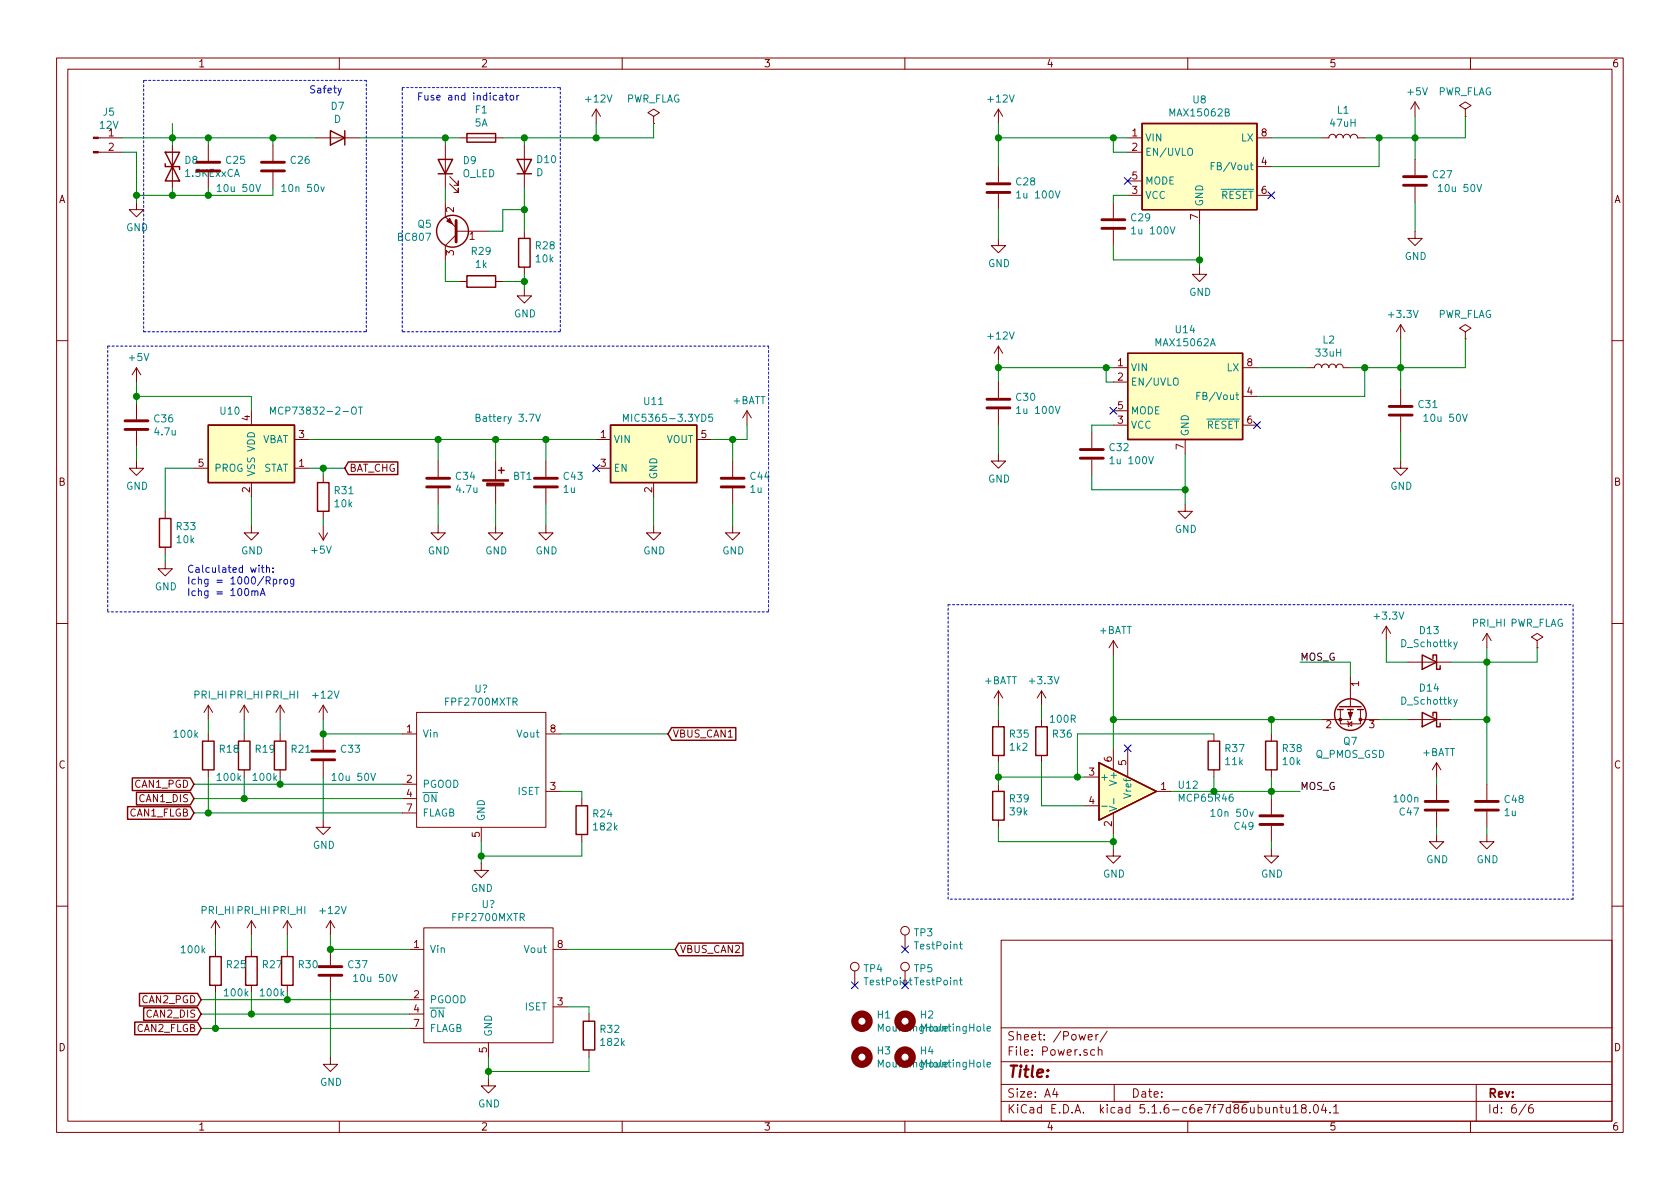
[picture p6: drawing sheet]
<svg xmlns="http://www.w3.org/2000/svg" width="297mm" height="210mm" viewBox="0 0 297 210" stroke-linecap="round" stroke-linejoin="round" font-family="sans-serif">
<g fill="none" stroke="#840000" stroke-width=".18">
<path d="M10 10.3h277v189.9h-277zM12 12.2h273v186.1h-273zM60 10.3v1.9M105.4 19.3l-.8 1.3M105.4 19.3v2.5M105.4 19.3l.8 1.3M110 10.3v1.9M160 10.3v1.9M176.5 19.3v2.5M176.5 19.3l-.7 1.3M176.5 19.3l.8 1.3M210 10.3v1.9"/>
<path d="M250.2 18l-.8 1.3M250.2 18v2.6M250.2 18l.8 1.3M259.1 19.3l1-.6-1-.7-1 .7 1 .6v1.3M260 10.3v1.9M17.4 24.4h4.2M17.4 26.9h4.2M24.1 35.8v1.3h1.3l-1.3 1.2-1.2-1.2h1.2M30.5 25.6v7.7M36.8 25.6v2.8M36.8 30.5v2.8M48.3 25.6v2.8"/>
<path d="M48.3 30.5v2.8M55.9 24.4h7.6M78.7 35.8v2.5l1.9 2M78.7 25.6v7.7M79.5 32.5l1.5 1.5v-.7v.7h-.7M79.5 31.2l1.5 1.6v-.8v.8h-.7M81.3 24.4h7.6M92.7 25.6v7.7M115.6 20.6l1-.7-1-.6-1 .6 1 .7v1.2M115.6 21.8h.1M176.5 29.5v2.8M176.5 34.3v2.8"/>
<path d="M196.8 35.8v2.8M199.4 24.4h2.5M199.4 26.9h2.5M199.4 34.5h2.5M199.4 32h2.5M212.1 37.1v2.5M222.2 24.4h2.6M222.2 34.5h2.6M222.2 29.5h2.6M233.7 24.4h1.2a.63 .63 0 0 1 .7-.7 .63 .63 0 0 1 .6 .7 .63 .63 0 0 1 .7-.7 .63 .63 0 0 1 .6 .7 .63 .63 0 0 1 .6-.7 .63 .63 0 0 1 .7 .7 .63 .63 0 0 1 .6-.7 .63 .63 0 0 1 .6 .7h1.3M250.2 28.2v2.8M250.2 33v2.8"/>
<path d="M259.1 20.6h.1M80.6 41.5l-1.9 1.9v2.6M80.6 40.9h5.8M81.3 49.8h1.2M87.6 49.8h1.3M92.7 51v1.3h1.3l-1.3 1.3-1.3-1.3h1.3M92.7 40.9v1.3M92.7 47.2v1.3M176.5 42.2v1.2h1.3l-1.3 1.3-1.2-1.3h1.2M196.8 40.6v2.8M212.1 47.2v1.3h1.3l-1.3 1.3-1.3-1.3h1.3M247.6 57.4l-.7 1.3"/>
<path d="M247.6 57.4v2.5M247.6 57.4l.8 1.3M250.2 40.9v1.3h1.3l-1.3 1.2-1.3-1.2h1.3M259.1 58.7l1-.7-1-.6-1 .6 1 .7v1.2M259.1 59.9h.1M10 60.2h2M24.1 65v2.6M24.1 71.4v2.8M24.1 76.2v2.8M24.1 65l-.7 1.3M24.1 65l.8 1.3M44.4 72.6v2.6"/>
<path d="M52.1 77.7h2.5M105.4 77.7h2.5M123.2 77.7h2.5M132.1 72.6l-.8 1.3M132.1 72.6v2.6M132.1 72.6l.7 1.3M176.5 61.2v2.5M176.5 67.6v2.8M176.5 72.4v2.8M176.5 61.2l-.7 1.3M176.5 61.2l.8 1.3M193 76.4v2.8"/>
<path d="M196.8 65h2.6M196.8 67.6h2.6M196.8 75.2h2.6M196.8 72.6h2.6M209.5 77.7v2.6M219.7 65h2.5M219.7 75.2h2.5M219.7 70.1h2.5M231.1 65h1.3a.63 .63 0 0 1 .6-.6 .63 .63 0 0 1 .7 .6 .63 .63 0 0 1 .6-.6 .63 .63 0 0 1 .6 .6 .63 .63 0 0 1 .7-.6 .63 .63 0 0 1 .6 .6 .63 .63 0 0 1 .7-.6 .63 .63 0 0 1 .6 .6h1.3M247.6 68.8v2.8M247.6 73.7v2.7M285 60.2h2"/>
<path d="M24.1 81.5v1.3h1.3l-1.3 1.3-1.2-1.3h1.2M29.2 99.3v1.3h1.3l-1.3 1.2-1.3-1.2h1.3M29.2 90.4v1.3M29.2 96.8v1.2M34.3 82.8h2.5M44.4 93v1.2h1.3l-1.3 1.3-1.2-1.3h1.2M44.4 85.3v2.6M52.1 82.8h2.5M56.4 94.2l.7 1.3M57.1 84.1v1.2M57.1 90.4v1.3M57.1 93v2.5"/>
<path d="M57.9 94.2l-.8 1.3M77.5 93v1.2h1.2l-1.2 1.3-1.3-1.3h1.3M77.5 81.5v2.8M77.5 86.4v2.7M87.6 93v1.2h1.3l-1.3 1.3-1.2-1.3h1.2M87.6 81.5v3.3M87.6 85.8v3.3M96.5 93v1.2h1.3l-1.3 1.3-1.3-1.3h1.3M96.5 81.5v2.8M96.5 86.4v2.7M105.4 82.8h2.5M115.6 93v1.2h1.2l-1.2 1.3-1.3-1.3h1.3"/>
<path d="M115.6 85.3v2.6M129.5 93v1.2h1.3l-1.3 1.3-1.2-1.3h1.2M129.5 81.5v2.8M129.5 86.4v2.7M176.5 80.3v1.2h1.3l-1.3 1.3-1.2-1.3h1.2M193 81.3v2.8M209.5 89.1v1.3h1.3l-1.3 1.3-1.2-1.3h1.2M247.6 81.5v1.3h1.3l-1.3 1.3-1.2-1.3h1.2M10 110.3h2M196.8 113.3v2.5M196.8 113.3l-.7 1.2M196.8 113.3l.8 1.2"/>
<path d="M238.8 119.6v5.4M245.1 110.7l-.8 1.3M245.1 110.7v2.6M245.1 110.7l.8 1.3M248.9 117.1h7.6M262.9 112v2.5M262.9 112l-.8 1.3M262.9 112l.8 1.3M271.8 113.3l1-.7-1-.6-1 .6 1 .7v1.2M271.8 114.5h.1M285 110.3h2M36.8 124.7v2.5"/>
<path d="M36.8 129.8v1.3M36.8 136.1v1.3M36.8 124.7l-.7 1.3M36.8 124.7l.8 1.3M43.2 124.7v2.5M43.2 129.8v1.3M43.2 136.1v1.3M43.2 124.7l-.8 1.3M43.2 124.7l.7 1.3M49.5 124.7v2.5M49.5 129.8v1.3M49.5 136.1v1.3"/>
<path d="M49.5 124.7l-.7 1.3M49.5 124.7l.8 1.3M57.1 124.7v2.5M57.1 129.8v2.8M57.1 134.6v2.8M57.1 124.7l-.7 1.3M57.1 124.7l.8 1.3M71.1 129.8h2.6M71.1 138.7h2.6M73.7 126h22.8v20.3h-22.8zM96.5 129.8h2.6M96.5 139.9h2.6"/>
<path d="M176.5 122.2l-.7 1.2M176.5 122.2v2.5M176.5 127.2v1.3M176.5 133.6v1.3M176.5 138.7v1.2M176.5 122.2l.8 1.2M184.1 122.2v2.5M184.1 127.2v1.3M184.1 133.6v1.3M184.1 122.2l-.7 1.2M184.1 122.2l.8 1.2M191.8 137.4h2.5"/>
<path d="M196.8 132.3v3.8M199.4 132.3v5.1M204.5 139.9h2.5M214.6 129.8v1.3M214.6 136.1v1.3M224.8 129.8v1.3M224.8 136.1v1.3M237 125.5v2.5h3.5v-2.5M238.3 127.5l.1 .1v.8l.1 .1M238.4 128l.6-.4v.8zM238.8 125.5v1.7h-5.1M240.5 127.2h3.3"/>
<path d="M248.9 127.2h7.6M254 134.9v2.5M254 138.7v2.8M254 134.9l-.8 1.2M254 134.9l.8 1.2M262.9 138.7v2.8M57.1 145v1.3h1.3l-1.3 1.3-1.2-1.3h1.2M71.1 141.2h2.6M71.1 143.8h2.6M85.1 152.6v1.3h1.3l-1.3 1.3-1.3-1.3h1.3M85.1 146.3v2.5M102.9 141.2v1.3"/>
<path d="M102.9 147.6v1.2M176.5 145v1.3M191.8 142.5h2.5M196.8 150.1v1.3h1.3l-1.3 1.2-1.2-1.2h1.2M196.8 143.8v3.8M224.8 150.1v1.3h1.3l-1.3 1.2-1.3-1.2h1.3M224.8 141.2v2.8M224.8 146v2.8M254 147.6v1.2h1.3l-1.3 1.3-1.3-1.3h1.3M254 143.5v2.8M262.9 147.6v1.2h1.3l-1.3 1.3-1.3-1.3h1.3M262.9 143.5v2.8"/>
<path d="M10 160.2h2M38.1 162.8v2.5M38.1 167.9v1.3M38.1 174.2v1.3M38.1 162.8l-.8 1.3M38.1 162.8l.8 1.3M44.4 162.8v2.5M44.4 167.9v1.3M44.4 174.2v1.3M44.4 162.8l-.7 1.3M44.4 162.8l.8 1.3M50.8 162.8v2.5"/>
<path d="M50.8 167.9v1.3M50.8 174.2v1.3M50.8 162.8l-.8 1.3M50.8 162.8l.8 1.3M58.4 162.8l-.7 1.3M58.4 162.8v2.5M58.4 167.9v2.8M58.4 172.7v2.8M58.4 162.8l.8 1.3M72.4 167.9h2.5M72.4 176.8h2.5M72.4 179.3h2.5"/>
<path d="M74.9 164.1h22.9v20.3h-22.9zM97.8 167.9h2.5M97.8 178h2.5M104.1 179.3v1.3M151.1 171.7v2.5M160 165.3v2.6M160 171.7v2.5M177 166.3h108v32h-108zM285 160.2h2M58.4 186.9v1.3h1.3l-1.3 1.3-1.3-1.3h1.3M60 198.3v1.9M72.4 181.9h2.5"/>
<path d="M86.4 190.7v1.3h1.2l-1.2 1.3-1.3-1.3h1.3M86.4 184.4v2.5M104.1 185.7v1.2M110 198.3v1.9M160 198.3v1.9M177 194.8h108M177 191.8h108M177 187.8h108M177 181.8h108M186.5 192.5l-.4 1h1M186.8 193v1M192.4 183.4l.7-.1v-.3l-.5-.1-.2 .2 .1 .7h.6"/>
<path d="M193.5 185.7l-.4-.1-.3 .3 .1 .6 .2 .1 .4-.1M193.8 182.9v1M194.2 185.7h.1a.37 .37 0 0 1 .5 .1v.8M194.2 182.9l-.4 .2v.1M194.2 185.1v1.5M195.8 182.3l-1.3 2M197 191.8v3M210 198.3v1.9M225.2 196l.2-.2 .3 .1 .1 .9M226.3 195.8h.6M226.5 195.3v1.3l.4 .2M227.4 195.8l.1 .9 .3 .1 .2-.1"/>
<path d="M228 195.8v1M228.7 195.8l.4-.5v1.5M228.7 196.8h.8M230.4 196l-.3-.2v-.3a.48 .48 0 0 1 .8 0l-.1 .4-.7 .2v.4l.3 .3h.3l.2-.3v-.4l-.2-.1M231.6 196.7v.1M232.4 195.4l.2-.1a.8 .8 0 0 1 .5 .8 .8 .8 0 0 1-.5 .7 1 1 0 0 1-.2-1.4zM234 195.2l-.3 1.1h.9M234.4 195.8v1M235.2 196.7v.1M235.8 195.8l.4-.5v1.5M235.8 196.8h.9M260 198.3v1.9"/>
<path d="M261 191.8v6.5M269.8 195.2l-1.2 2M271 195.3a.62 .62 0 0 0-.7 .7v.7l.3 .1 .4-.1 .1-.5-.1-.2-.4-.1-.3 .3"/>
<circle cx="151.1" cy="170.9" r=".76"/>
<circle cx="160" cy="164.6" r=".76"/>
<circle cx="160" cy="170.9" r=".76"/>
</g>
<g fill="none" stroke="#840000" stroke-width=".51">
<path d="M34.8 30.2h4.1M34.8 28.7h4.1M46.2 30.2h4.1M46.2 28.7h4.1M80.6 39v3.8M174.5 34h4.1M174.5 32.5h4.1M194.8 38.9h4.1M248.2 32.8h4M248.2 31.2h4M194.8 40.4h4.1M22.1 75.9h4.1"/>
<path d="M22.1 74.4h4.1M174.5 72.1h4.1M174.5 70.6h4.1M191 79.5h4.1M245.6 73.4h4.1M245.6 71.9h4.1M75.4 86.1h4.1M75.4 84.6h4.1M94.5 86.1h4.1M94.5 84.6h4.1M127.5 86.1h4.1M127.5 84.6h4.1"/>
<path d="M191 81h4.1M55.1 134.4h4.1M55.1 132.8h4.1M222.8 144.3h4M222.8 145.8h4M252 143.3h4M252 141.7h4M260.9 143.3h4M260.9 141.7h4M56.4 172.5h4.1M56.4 170.9h4.1"/>
</g>
<g fill="none" stroke="#008484" stroke-width=".18">
<path d="M38.4 33l.4-.4v1.3M38.4 33.9h.7M45.2 32.6l.4 1.3 .5-1.3M49.8 33l.4-.4v1.3M49.8 33.9h.8M56.7 33l.3 .9 .3-.9M179.8 34.1l.3-.3v1.2M179.8 35h.7M186.6 33.8l.4 1.2 .4-1.2M210.1 26.4a.45 .45 0 0 1 .7 0 .88 .88 0 0 1-.3 1.1l-.3-.1a1.07 1.07 0 0 1-.1-1zM214.1 29.4h.5M214.8 28.7h-.7v1.3"/>
<path d="M254.3 33l.4-.4v1.3M254.3 33.9h.7M261.1 32.6l.4 1.3 .5-1.3M200.1 40.5l.3-.4v1.3M200.1 41.4h.7M206.9 40.1l.4 1.3 .4-1.3M47.8 73.2v-1.2l.5 .9 .4-.9v1.2M63.4 72h.7M63.7 72v1.2M84.2 73.9l.5-.1 .1-.4-.6-.2v1.3h.5l.2-.2v-.2l-.3-.2M94.7 73.2l.4 1.3 .5-1.3M110.2 74.5v-1.3l.5 1 .4-1v1.3"/>
<path d="M126 73.2h-.7v.7l.2-.2 .4 .1 .1 .6-.2 .1-.5-.1M179.8 72.2l.3-.3v1.2M179.8 73.1h.7M186.6 71.9l.4 1.2 .4-1.2M207.5 67a.45 .45 0 0 1 .8 0 .88 .88 0 0 1-.3 1.1h-.4a1.07 1.07 0 0 1-.1-1.1zM211.6 70h.4M212.2 69.4h-.6v1.3M251.8 73.6l.3-.4v1.3M251.8 74.5h.7M258.6 73.2l.4 1.3 .4-1.3M196.3 81.1l.3-.4v1.3M196.3 82h.7"/>
<path d="M203.1 80.7l.4 1.3 .4-1.3M257.7 113.5l-.5 1.2-.2 .1M58.7 137.1l.4-.4v1.3M58.7 138h.7M65.6 136.7l.4 1.3 .4-1.3M257.7 123.7l-.5 1.1-.2 .2M194.8 142.6h1M196.1 142.6l1.3 .4-1.3 .4M196.9 141.2v1M214.1 143.5l.4-.4v1.3M214.1 144.4h.7M221 143.5l.3 .9 .3-.9"/>
<path d="M62.5 172.7l.4-.4v1.3M62.5 173.6h.7M69.4 172.3l.4 1.3 .4-1.3M160.8 173.3h.4M160.9 172.9v1.1l.3 .2M169.6 173.3h.5M169.6 167h.5M169.8 172.9v1.1l.3 .2M169.8 166.5v1.1l.3 .2M174.5 181.9l.6-.1v-.2l-.4-.1-.2 .2 .1 .6h.5M174.5 188.3l.6-.1v-.3h-.4l-.2 .1 .1 .6h.5"/>
</g>
<g fill="none" stroke="#840000" stroke-width=".25">
<path d="M29.2 26.9h2.5l-1.2 2.6zM29.2 29v.5h2.5v.5M30.5 29.5l1.2 2.5h-2.5zM58.4 23.1l2.6 1.3-2.6 1.2zM61 23.1v2.5M77.5 28.2h2.5l-1.3 2.5zM77.5 30.7h2.5M82.5 23.6h5.1v1.5h-5.1zM91.4 28.2h2.6l-1.3 2.5zM91.4 30.7h2.6M201.9 21.8h20.3v15.3h-20.3zM82.5 48.8h5.1v2h-5.1z"/>
<path d="M91.7 42.2h2v5h-2zM36.8 75.2h15.3v10.1h-15.3zM107.9 75.2h15.3v10.1h-15.3zM199.4 62.5h20.3v15.2h-20.3zM28.2 91.7h2v5.1h-2zM56.1 85.3h2.1v5.1h-2.1zM61.6 81.7h8.7v2.2h-8.7l-.6-1.1zM88.1 83.2h1.1M88.6 82.7v1M251.5 115.8l2.5 1.3-2.5 1.3zM253.4 116.5v-.7h.6v2.6h.6v-.7M23.4 137.6h10.3l.6 1.1-.6 1.1h-10.3z"/>
<path d="M35.8 131.1h2v5h-2zM42.2 131.1h2v5h-2zM48.5 131.1h2v5h-2zM118.7 128.7h11.4v2.2h-11.4l-.6-1.1zM175.5 139.9h2v5.1h-2zM175.5 128.5h2v5.1h-2zM183.1 128.5h2.1v5.1h-2.1zM194.3 134.9l10.2 5-10.2 5.1zM213.6 131.1h2v5h-2zM223.8 131.1h2v5h-2zM236.5 125.5h1M236.9 125h3.8"/>
<path d="M238.3 125.5h1M240 125.5h1M251.5 126l2.5 1.2-2.5 1.3zM253.4 126.6v-.6h.6v2.5h.6v-.6M22.6 142.6h11.1l.6 1.2-.6 1.1h-11.1zM24.1 140.1h9.6l.6 1.1-.6 1.1h-9.6zM101.9 142.5h2v5.1h-2zM24.7 175.7h10.2l.7 1.1-.7 1.1h-10.2zM25.4 178.2h9.5l.7 1.1-.7 1.1h-9.5zM37.1 169.2h2v5h-2zM43.4 169.2h2.1v5h-2.1zM49.8 169.2h2v5h-2z"/>
<path d="M120 166.8h11.4v2.2h-11.4l-.6-1.1zM23.8 180.7h11.1l.7 1.2-.7 1.1h-11.1zM103.1 180.6h2.1v5.1h-2.1z"/>
<circle cx="80" cy="40.9" r="2.82"/>
<circle cx="238.8" cy="126.4" r="2.79"/>
</g>
<g fill="#840000" stroke="#840000" stroke-width=".18">
<path d="M238.4 126h.7l-.3 1z"/>
<path d="M79 39.1l.5-.5 .5 1z"/>
<path d="M16.5 26.8h.9v.2h-.9z"/>
<path d="M16.5 24.3h.9v.2h-.9z"/>
<path d="M85.3 84.8h4.6v.3h-4.6z"/>
<path d="M86.1 85.4h3v.5h-3z"/>
<circle cx="237" cy="127.2" r=".25"/>
<circle cx="240.5" cy="127.2" r=".25"/>
</g>
<g fill="#ffffc2" stroke="#ffffc2" stroke-width=".18">
<path d="M201.9 21.8h20.3v15.3h-20.3z"/>
<path d="M199.4 62.5h20.3v15.2h-20.3z"/>
<path d="M36.8 75.2h15.3v10.1h-15.3z"/>
<path d="M194.3 134.9l10.2 5-10.2 5.1z"/>
<path d="M107.9 75.2h15.3v10.1h-15.3z"/>
</g>
<g fill="none" stroke="#840000" stroke-width="1.3">
<circle cx="152.4" cy="186.9" r="1.27"/>
<circle cx="152.4" cy="180.6" r="1.27"/>
<circle cx="160" cy="186.9" r="1.27"/>
<circle cx="160" cy="180.6" r="1.27"/>
</g>
<g fill="none" stroke="#0000c2" stroke-width=".18" stroke-dasharray=".4 .4">
<path d="M25.4 14.2v44.5M64.8 14.2h-39.4M71.1 15.5h28M99.1 15.5v43.2M25.4 58.7h39.4M64.8 58.7v-44.5M71.1 58.7v-43.2M99.1 58.7h-28M19 61.2v47M19 61.2h116.9M135.9 61.2v47M135.9 108.2h-116.9"/>
<path d="M167.6 106.9h110.5M278.1 106.9v52.1M167.6 159v-52.1M278.1 159h-110.5"/>
</g>
<g fill="none" stroke="#008400" stroke-width=".18">
<path d="M21.6 26.9h2.5v8.9M21.6 24.4h34.3M30.5 21.8v3.8M30.5 33.3v1.2M36.8 24.4v1.2M36.8 33.3v1.2M48.3 33.3v1.2h-24.2M48.3 24.4v1.2M63.5 24.4h17.8M78.7 24.4v1.2M78.7 33.3v2.5M92.7 24.4v1.2"/>
<path d="M92.7 33.3v7.6M92.7 37.1h-3.8v3.8h-2.5M105.4 21.8v2.6M115.6 21.8v2.6h-26.7M176.5 24.4h22.9M176.5 21.8v7.7M176.5 37.1v5.1M196.8 24.4v2.5h2.6M199.4 34.5h-2.6v1.3M212.1 39.6v7.6M224.8 24.4h8.9M243.8 24.4v5.1h-19"/>
<path d="M250.2 20.6v7.6M250.2 35.8v5.1M259.1 20.6v3.8h-17.8M78.7 46v3.8h2.6M88.9 49.8h3.8M92.7 48.5v2.5M196.8 43.4v2.6h15.3M247.6 59.9v8.9M259.1 59.9v5.1h-20.3M24.1 70.1h20.3v2.5M24.1 67.6v3.8M24.1 79v2.5"/>
<path d="M54.6 77.7h50.8M77.5 77.7v3.8M87.6 77.7v3.8M96.5 77.7v3.8M129.5 77.7v3.8M132.1 75.2v2.5h-6.4M176.5 63.7v3.9M176.5 75.2v5.1M176.5 65h20.3M195.6 65v2.6h1.2M196.8 75.2h-3.8v1.2M222.2 65h8.9"/>
<path d="M241.3 65v5.1h-19.1M247.6 76.4v5.1M29.2 98v1.3M34.3 82.8h-5.1v7.6M44.4 87.9v5.1M54.6 82.8h6.4M57.1 82.8v1.3M57.1 91.7v1.3M77.5 89.1v3.9M87.6 89.1v3.9M96.5 89.1v3.9M115.6 87.9v5.1"/>
<path d="M129.5 89.1v3.9M193 84.1v2.5h16.5M209.5 80.3v8.8M196.8 115.8v16.5M229.9 117.1h8.9v2.5M245.1 113.3v3.8h3.8M262.9 114.5v24.2M271.8 114.5v2.6h-15.3M34.3 138.7h36.8M36.8 127.2v2.6M36.8 137.4v6.4M43.2 127.2v2.6"/>
<path d="M43.2 137.4v3.8M49.5 127.2v2.6M49.5 137.4v1.3M57.1 127.2v2.6h14M57.1 137.4v7.6M99.1 129.8h19M99.1 139.9h3.8v1.3M176.5 124.7v2.5M176.5 134.9v3.8M176.5 137.4h15.3M184.1 124.7v2.5M184.1 134.9v7.6h7.7"/>
<path d="M196.8 127.2h36.9M207 139.9h22.9M214.6 129.8h-24.1v7.6M214.6 137.4v2.5M224.8 127.2v2.6M224.8 137.4v3.8M243.8 127.2h5.1M254 137.4v1.3M256.5 127.2h6.4M34.3 143.8h36.8M34.3 141.2h36.8M85.1 148.8v3.8"/>
<path d="M102.9 148.8v2.6h-17.8M176.5 146.3v2.5h20.3M196.8 147.6v2.5M224.8 148.8v1.3M254 146.3v1.3M262.9 146.3v1.3M35.6 176.8h36.8M35.6 179.3h36.8M38.1 165.3v2.6M38.1 175.5v6.4M44.4 165.3v2.6M44.4 175.5v3.8"/>
<path d="M50.8 165.3v2.6M50.8 175.5v1.3M58.4 165.3v2.6h14M58.4 175.5v11.4M100.3 167.9h19.1M100.3 178h3.8v1.3M35.6 181.9h36.8M86.4 186.9v3.8M104.1 186.9v2.6h-17.7"/>
</g>
<g fill="none" stroke="#0000c2" stroke-width=".18">
<path d="M60.4 15.6l-.5 1.1-.1 .2M88.4 16.9h.4l.1 .8M88.9 17.2h-.4l-.2 .2 .2 .3 .4-.1M89.3 16.9h.5M89.5 16.4v1.1l.3 .2M90.3 16.9h.3l.2 .1-.1 .6-.3 .1-.2-.2zM91.4 16.9v.8M91.7 16.9l-.3 .2M46.4 99.9v1.1l.3 .2M47.1 99.9v1.3M44.5 104.6l.2-.1h.3l.1 .8M45.1 104.7l.1-.2h.3l.1 .8"/>
<path d="M46 105.3l.5-1.2 .4 1.2M46.2 105h.6M46.2 100.4h.5M47.1 100.5l.2-.1h.3l.1 .8M48.3 101.1v.1M48.3 100.4v.2M48.3 102.5l.4-.1 .2 .3-.1 .5h-.5M48.3 102.4v1.3M49.5 102.4v.9M49.8 102.4l-.2 .1-.1 .2M50.3 102.5l.3-.1 .2 .2-.1 .6-.3 .1-.2-.3zM51.9 102.4v1.2l-.2 .1-.3-.1"/>
<path d="M51.9 102.5l-.3-.1-.2 .3 .1 .5h.4"/>
</g>
<g fill="#008400" stroke="#008400" stroke-width=".25">
<circle cx="86.4" cy="189.5" r=".51"/>
<circle cx="176.5" cy="24.4" r=".51"/>
<circle cx="250.2" cy="24.4" r=".51"/>
<circle cx="196.9" cy="127.2" r=".51"/>
<circle cx="96.5" cy="77.7" r=".51"/>
<circle cx="85.1" cy="151.4" r=".51"/>
<circle cx="214.6" cy="139.9" r=".51"/>
<circle cx="105.4" cy="24.4" r=".51"/>
<circle cx="190.5" cy="137.4" r=".51"/>
<circle cx="247.7" cy="65" r=".51"/>
<circle cx="44.5" cy="179.3" r=".51"/>
<circle cx="176.5" cy="137.4" r=".51"/>
<circle cx="50.8" cy="176.8" r=".51"/>
<circle cx="224.8" cy="139.9" r=".51"/>
<circle cx="224.8" cy="127.2" r=".51"/>
<circle cx="87.6" cy="77.7" r=".51"/>
<circle cx="36.8" cy="143.8" r=".51"/>
<circle cx="195.6" cy="65" r=".51"/>
<circle cx="176.5" cy="65" r=".51"/>
<circle cx="78.7" cy="24.4" r=".51"/>
<circle cx="57.2" cy="129.8" r=".51"/>
<circle cx="36.8" cy="34.5" r=".51"/>
<circle cx="58.4" cy="167.9" r=".51"/>
<circle cx="212.1" cy="46" r=".51"/>
<circle cx="92.7" cy="49.8" r=".51"/>
<circle cx="24.1" cy="34.5" r=".51"/>
<circle cx="243.8" cy="24.4" r=".51"/>
<circle cx="30.5" cy="24.4" r=".51"/>
<circle cx="48.3" cy="24.4" r=".51"/>
<circle cx="36.8" cy="24.4" r=".51"/>
<circle cx="77.5" cy="77.7" r=".51"/>
<circle cx="30.5" cy="34.5" r=".51"/>
<circle cx="196.9" cy="24.4" r=".51"/>
<circle cx="129.5" cy="77.7" r=".51"/>
<circle cx="262.9" cy="117.1" r=".51"/>
<circle cx="38.1" cy="181.9" r=".51"/>
<circle cx="43.2" cy="141.2" r=".51"/>
<circle cx="209.6" cy="86.6" r=".51"/>
<circle cx="24.1" cy="70.1" r=".51"/>
<circle cx="196.9" cy="148.8" r=".51"/>
<circle cx="262.9" cy="127.2" r=".51"/>
<circle cx="57.2" cy="82.8" r=".51"/>
<circle cx="49.5" cy="138.7" r=".51"/>
<circle cx="92.7" cy="37.1" r=".51"/>
<circle cx="241.3" cy="65" r=".51"/>
<circle cx="92.7" cy="24.4" r=".51"/>
</g>
<g fill="none" stroke="#000084" stroke-width=".18">
<path d="M198.8 31.4l1.2 1.2M200 31.4l-1.2 1.2M224.2 33.9l1.2 1.2M225.4 33.9l-1.2 1.2M196.2 72l1.3 1.2M197.5 72l-1.3 1.2M221.6 74.6l1.3 1.2M222.9 74.6l-1.3 1.2M104.8 82.2l1.2 1.2M106 82.2l-1.2 1.2M198.8 131.7l1.2 1.2M200 131.7l-1.2 1.2"/>
<path d="M150.5 173.6l1.2 1.2M151.7 173.6l-1.2 1.2M159.4 167.3l1.2 1.2M160.6 167.3l-1.2 1.2"/>
</g>
<text font-size="2.8" fill="#840000" x="178" y="190.5">Title:</text>
<g font-size="2.1" fill="#840000">
<text x="178" y="184">Sheet: /Power/</text>
<text x="178" y="186.7">File: Power.sch</text>
<text x="178" y="196.9">KiCad E.D.A. kicad 5.1.6-c6e7f7d86ubuntu18.04.1</text>
<text x="178" y="194.1">Size: A4</text>
<text x="200" y="194.1">Date:</text>
<text x="263" y="194.1">Rev:</text>
<text x="263" y="196.9">Id: 6/6</text>
</g>
<g font-size="1.8" fill="#840000">
<text x="35" y="11.9">1</text>
<text x="85" y="11.9">2</text>
<text x="135" y="11.9">3</text>
<text x="185" y="11.9">4</text>
<text x="235" y="11.9">5</text>
<text x="285" y="11.9">6</text>
<text x="19.2" y="24.1">1</text>
<text x="19.2" y="26.7">2</text>
<text x="200.2" y="24.1">1</text>
<text x="200.2" y="26.7">2</text>
<text x="223" y="29.2">4</text>
<text x="223" y="24.1">8</text>
<text x="10.4" y="35.9">A</text>
<text x="200.2" y="34.3">3</text>
<text x="200.2" y="31.7">5</text>
<text x="223" y="34.3">6</text>
<text x="285.4" y="35.9">A</text>
<text x="80.3" y="37.6" transform="rotate(-90 80.3 37.6)">2</text>
<text x="211.8" y="38.8" transform="rotate(-90 211.8 38.8)">7</text>
<text x="80.3" y="45.2" transform="rotate(-90 80.3 45.2)">3</text>
<text x="83" y="42.4">1</text>
<text x="197.6" y="64.8">1</text>
<text x="220.5" y="64.8">8</text>
<text x="197.6" y="67.3">2</text>
<text x="220.5" y="69.8">4</text>
<text x="44.2" y="74.4" transform="rotate(-90 44.2 74.4)">4</text>
<text x="52.9" y="77.5">3</text>
<text x="106.2" y="77.5">1</text>
<text x="124" y="77.5">5</text>
<text x="197.6" y="74.9">3</text>
<text x="197.6" y="72.4">5</text>
<text x="220.5" y="74.9">6</text>
<text x="35.1" y="82.5">5</text>
<text x="52.9" y="82.5">1</text>
<text x="61.7" y="83.4">BAT_CHG</text>
<text x="106.2" y="82.5">3</text>
<text x="209.3" y="79.5" transform="rotate(-90 209.3 79.5)">7</text>
<text x="10.4" y="85.9">B</text>
<text x="44.2" y="87.1" transform="rotate(-90 44.2 87.1)">2</text>
<text x="115.3" y="87.1" transform="rotate(-90 115.3 87.1)">2</text>
<text x="285.4" y="85.9">B</text>
<text x="240.3" y="121.4" transform="rotate(-90 240.3 121.4)">1</text>
<text x="71.9" y="129.5">1</text>
<text x="97.3" y="129.5">8</text>
<text x="118.9" y="130.4">VBUS_CAN1</text>
<text x="234.5" y="128.8">2</text>
<text x="242.1" y="128.8">3</text>
<text x="10.4" y="135.9">C</text>
<text x="192.6" y="137.2">3</text>
<text x="196.6" y="134.7" transform="rotate(-90 196.6 134.7)">6</text>
<text x="199.1" y="135.4" transform="rotate(-90 199.1 135.4)">5</text>
<text x="285.4" y="135.9">C</text>
<text x="23.9" y="139.3">CAN1_PGD</text>
<text x="24.8" y="141.9">CAN1_DIS</text>
<text x="71.9" y="138.4">2</text>
<text x="71.9" y="141">4</text>
<text x="71.9" y="143.5">7</text>
<text x="97.3" y="139.7">3</text>
<text x="192.6" y="142.2">4</text>
<text x="205.3" y="139.7">1</text>
<text x="22.9" y="144.4">CAN1_FLGB</text>
<text x="84.8" y="148.1" transform="rotate(-90 84.8 148.1)">5</text>
<text x="196.6" y="146.1" transform="rotate(-90 196.6 146.1)">2</text>
<text x="73.2" y="167.6">1</text>
<text x="98.6" y="167.6">8</text>
<text x="120.2" y="168.5">VBUS_CAN2</text>
<text x="25.1" y="177.4">CAN2_PGD</text>
<text x="26" y="180">CAN2_DIS</text>
<text x="73.2" y="176.5">2</text>
<text x="73.2" y="179.1">4</text>
<text x="98.6" y="177.8">3</text>
<text x="10.4" y="185.9">D</text>
<text x="24.2" y="182.5">CAN2_FLGB</text>
<text x="73.2" y="181.6">7</text>
<text x="285.4" y="185.9">D</text>
<text x="86.1" y="186.2" transform="rotate(-90 86.1 186.2)">5</text>
<text x="35" y="199.9">1</text>
<text x="85" y="199.9">2</text>
<text x="135" y="199.9">3</text>
<text x="185" y="199.9">4</text>
<text x="235" y="199.9">5</text>
<text x="285" y="199.9">6</text>
</g>
<g font-size="1.8" fill="#0000c2">
<text x="54.6" y="16.5">Safety</text>
<text x="73.7" y="17.8">Fuse and indicator</text>
<text x="33" y="101.3">Calculated with:</text>
<text x="33" y="103.3">Ichg = 1000/Rprog</text>
<text x="33" y="105.4">Ichg = 100mA</text>
</g>
<g font-size="1.8" fill="#008484">
<text x="249" y="16.9">+5V</text>
<text x="254.1" y="16.9">PWR_FLAG</text>
<text x="17.7" y="22.8">12V</text>
<text x="18.3" y="20.5">J5</text>
<text x="58.6" y="19.4">D7</text>
<text x="59.1" y="21.7">D</text>
<text x="84" y="22.4">5A</text>
<text x="84.1" y="20.1">F1</text>
<text x="103.7" y="18.1">+12V</text>
<text x="110.6" y="18.1">PWR_FLAG</text>
<text x="174.8" y="18.1">+12V</text>
<text x="207" y="20.6">MAX15062B</text>
<text x="211" y="18.3">U8</text>
<text x="235.3" y="22.4">47uH</text>
<text x="236.5" y="20.1">L1</text>
<text x="32.7" y="29">D8</text>
<text x="40" y="29">C25</text>
<text x="51.5" y="29">C26</text>
<text x="81.9" y="29">D9</text>
<text x="95" y="28.8">D10</text>
<text x="202.4" y="25">VIN</text>
<text x="202.4" y="27.6">EN/UVLO</text>
<text x="219.5" y="25">LX</text>
<text x="32.8" y="31.3">1.5KExxCA</text>
<text x="38.9" y="34">10u 50V</text>
<text x="50.3" y="34">10n 50v</text>
<text x="81.7" y="31.3">O_LED</text>
<text x="94.8" y="31.2">D</text>
<text x="179.7" y="32.8">C28</text>
<text x="180.2" y="35.1">1u 100V</text>
<text x="202.4" y="35.2">VCC</text>
<text x="202.4" y="32.6">MODE</text>
<text x="215" y="30.1">FB/Vout</text>
<text x="215.8" y="35.2">RESET</text>
<text x="253.4" y="31.5">C27</text>
<text x="254.8" y="34">10u 50V</text>
<text x="22.3" y="40.9">GND</text>
<text x="73.9" y="40.3">Q5</text>
<text x="200.1" y="39.1">C29</text>
<text x="200.5" y="41.4">1u 100V</text>
<text x="212.7" y="36.6" transform="rotate(-90 212.7 36.6)">GND</text>
<text x="70.5" y="42.6">BC807</text>
<text x="83.4" y="45.1">R29</text>
<text x="84.1" y="47.4">1k</text>
<text x="94.8" y="44.1">R28</text>
<text x="94.8" y="46.4">10k</text>
<text x="174.7" y="47.2">GND</text>
<text x="248.4" y="46">GND</text>
<text x="210.3" y="52.3">GND</text>
<text x="90.9" y="56.1">GND</text>
<text x="207.9" y="58.9">U14</text>
<text x="245.7" y="56.2">+3.3V</text>
<text x="254.1" y="56.2">PWR_FLAG</text>
<text x="22.9" y="63.8">+5V</text>
<text x="174.8" y="60">+12V</text>
<text x="199.9" y="65.7">VIN</text>
<text x="204.5" y="61.2">MAX15062A</text>
<text x="216.9" y="65.7">LX</text>
<text x="232.8" y="63.1">33uH</text>
<text x="233.9" y="60.8">L2</text>
<text x="113.9" y="71.6">U11</text>
<text x="129.6" y="71.5">+BATT</text>
<text x="179.7" y="70.9">C30</text>
<text x="199.9" y="68.2">EN/UVLO</text>
<text x="212.4" y="70.7">FB/Vout</text>
<text x="27.3" y="74.7">C36</text>
<text x="27.5" y="77">4.7u</text>
<text x="39" y="73.3">U10</text>
<text x="49.1" y="73.3">MCP73832-2-OT</text>
<text x="84.7" y="74.6">Battery 3.7V</text>
<text x="111.3" y="74.6">MIC5365-3.3YD5</text>
<text x="180.2" y="73.2">1u 100V</text>
<text x="199.9" y="75.8">VCC</text>
<text x="199.9" y="73.3">MODE</text>
<text x="210.2" y="77.2" transform="rotate(-90 210.2 77.2)">GND</text>
<text x="213.3" y="75.8">RESET</text>
<text x="250.9" y="72.2">C31</text>
<text x="252.2" y="74.6">10u 50V</text>
<text x="37.8" y="83.4">PROG</text>
<text x="46.2" y="78.4">VBAT</text>
<text x="46.4" y="83.4">STAT</text>
<text x="108.5" y="78.4">VIN</text>
<text x="108.5" y="83.4">EN</text>
<text x="117.8" y="78.4">VOUT</text>
<text x="196.2" y="79.8">C32</text>
<text x="196.7" y="82.1">1u 100V</text>
<text x="22.3" y="86.6">GND</text>
<text x="45.1" y="84.3" transform="rotate(-90 45.1 84.3)">VSS VDD</text>
<text x="59.2" y="87.4">R31</text>
<text x="59.3" y="89.7">10k</text>
<text x="80.7" y="84.9">C34</text>
<text x="80.8" y="87.2">4.7u</text>
<text x="90.8" y="84.9">BT1</text>
<text x="99.7" y="87.2">1u</text>
<text x="99.7" y="84.9">C43</text>
<text x="116.2" y="84.8" transform="rotate(-90 116.2 84.8)">GND</text>
<text x="132.7" y="87.2">1u</text>
<text x="132.7" y="84.9">C44</text>
<text x="174.7" y="85.3">GND</text>
<text x="245.8" y="86.6">GND</text>
<text x="31.3" y="93.7">R33</text>
<text x="207.7" y="94.2">GND</text>
<text x="31.3" y="96.1">10k</text>
<text x="42.6" y="98">GND</text>
<text x="55.2" y="97.9">+5V</text>
<text x="75.6" y="98">GND</text>
<text x="85.8" y="98">GND</text>
<text x="94.7" y="98">GND</text>
<text x="113.7" y="98">GND</text>
<text x="127.7" y="98">GND</text>
<text x="27.4" y="104.4">GND</text>
<text x="194.4" y="112.1">+BATT</text>
<text x="243.2" y="109.6">+3.3V</text>
<text x="251.1" y="112.1">D13</text>
<text x="260.4" y="110.8">PRI_HI PWR_FLAG</text>
<text x="247.9" y="114.4">D_Schottky</text>
<text x="34.4" y="123.5">PRI_HI PRI_HI PRI_HI</text>
<text x="55.4" y="123.5">+12V</text>
<text x="78.9" y="124.8">FPF2700MXTR</text>
<text x="83.9" y="122.5">U?</text>
<text x="174" y="121">+BATT</text>
<text x="182.2" y="121">+3.3V</text>
<text x="247.9" y="124.6">D_Schottky</text>
<text x="251.1" y="122.3">D14</text>
<text x="30.9" y="130.5">100k</text>
<text x="74.7" y="130.4">Vin</text>
<text x="91.6" y="130.4">Vout</text>
<text x="178.6" y="130.4">R35</text>
<text x="185.8" y="127.8">100R</text>
<text x="186.2" y="130.4">R36</text>
<text x="237.6" y="131.7">Q7</text>
<text x="38.9" y="133.1">R18</text>
<text x="45.2" y="133.1">R19</text>
<text x="51.6" y="133.1">R21</text>
<text x="60.4" y="133.1">C33</text>
<text x="178.6" y="132.8">1k2</text>
<text x="216.7" y="133">R37</text>
<text x="216.7" y="135.3">11k</text>
<text x="226.8" y="133">R38</text>
<text x="226.9" y="135.3">10k</text>
<text x="232.6" y="134">Q_PMOS_GSD</text>
<text x="251.5" y="133.7">+BATT</text>
<text x="38.5" y="138.1">100k</text>
<text x="44.9" y="138.1">100k</text>
<text x="59.2" y="138.1">10u 50V</text>
<text x="74.7" y="139.3">PGOOD</text>
<text x="74.7" y="141.9">ON</text>
<text x="91.6" y="140.6">ISET</text>
<text x="178.6" y="141.9">R39</text>
<text x="194.4" y="138">+</text>
<text x="197.5" y="138.5" transform="rotate(-90 197.5 138.5)">V+</text>
<text x="200" y="141" transform="rotate(-90 200 141)">Vref</text>
<text x="208.5" y="139.5">U12</text>
<text x="208.7" y="141.8">MCP65R46</text>
<text x="246.6" y="141.9">100n</text>
<text x="266.1" y="142">C48</text>
<text x="74.7" y="144.4">FLAGB</text>
<text x="85.7" y="145.3" transform="rotate(-90 85.7 145.3)">GND</text>
<text x="104.9" y="144.5">R24</text>
<text x="105.1" y="146.9">182k</text>
<text x="178.6" y="144.2">39k</text>
<text x="214.6" y="144.4">10n 50v</text>
<text x="218.3" y="146.8">C49</text>
<text x="247.5" y="144.2">C47</text>
<text x="266" y="144.3">1u</text>
<text x="55.3" y="150.1">GND</text>
<text x="195" y="155.2">GND</text>
<text x="223" y="155.2">GND</text>
<text x="252.2" y="152.6">GND</text>
<text x="261.1" y="152.6">GND</text>
<text x="35.6" y="161.6">PRI_HI PRI_HI PRI_HI</text>
<text x="56.7" y="161.6">+12V</text>
<text x="83.3" y="157.7">GND</text>
<text x="85.2" y="160.6">U?</text>
<text x="80.2" y="162.9">FPF2700MXTR</text>
<text x="161.7" y="165.6">TP3</text>
<text x="161.9" y="167.9">TestPoint</text>
<text x="32.2" y="168.6">100k</text>
<text x="40.2" y="171.2">R25</text>
<text x="46.5" y="171.2">R27</text>
<text x="52.9" y="171.2">R30</text>
<text x="61.6" y="171.2">C37</text>
<text x="63" y="173.7">10u 50V</text>
<text x="75.9" y="168.5">Vin</text>
<text x="92.8" y="168.5">Vout</text>
<text x="152.8" y="171.9">TP4</text>
<text x="161.7" y="171.9">TP5</text>
<text x="39.8" y="176.2">100k</text>
<text x="46.2" y="176.2">100k</text>
<text x="75.9" y="177.4">PGOOD</text>
<text x="75.9" y="180">ON</text>
<text x="92.8" y="178.7">ISET</text>
<text x="161.9" y="174.2">TestPoint</text>
<text x="75.9" y="182.5">FLAGB</text>
<text x="87" y="183.4" transform="rotate(-90 87 183.4)">GND</text>
<text x="106.2" y="182.6">R32</text>
<text x="106.3" y="185">182k</text>
<text x="155.2" y="180.1">H1</text>
<text x="155.5" y="182.4">MountingHole</text>
<text x="162.8" y="180.1">H2</text>
<text x="163.1" y="182.4">MountingHole</text>
<text x="155.2" y="186.5">H3</text>
<text x="155.5" y="188.8">MountingHole</text>
<text x="162.8" y="186.5">H4</text>
<text x="163.1" y="188.8">MountingHole</text>
<text x="56.6" y="192">GND</text>
<text x="84.5" y="195.8">GND</text>
</g>
<g font-size="1.8">
<text x="229.9" y="116.8">MOS_G</text>
<text x="229.9" y="139.7">MOS_G</text>
</g>
<text font-size="1.8" fill="#000084" x="153" y="174.2">TestPoint</text>
</svg>
